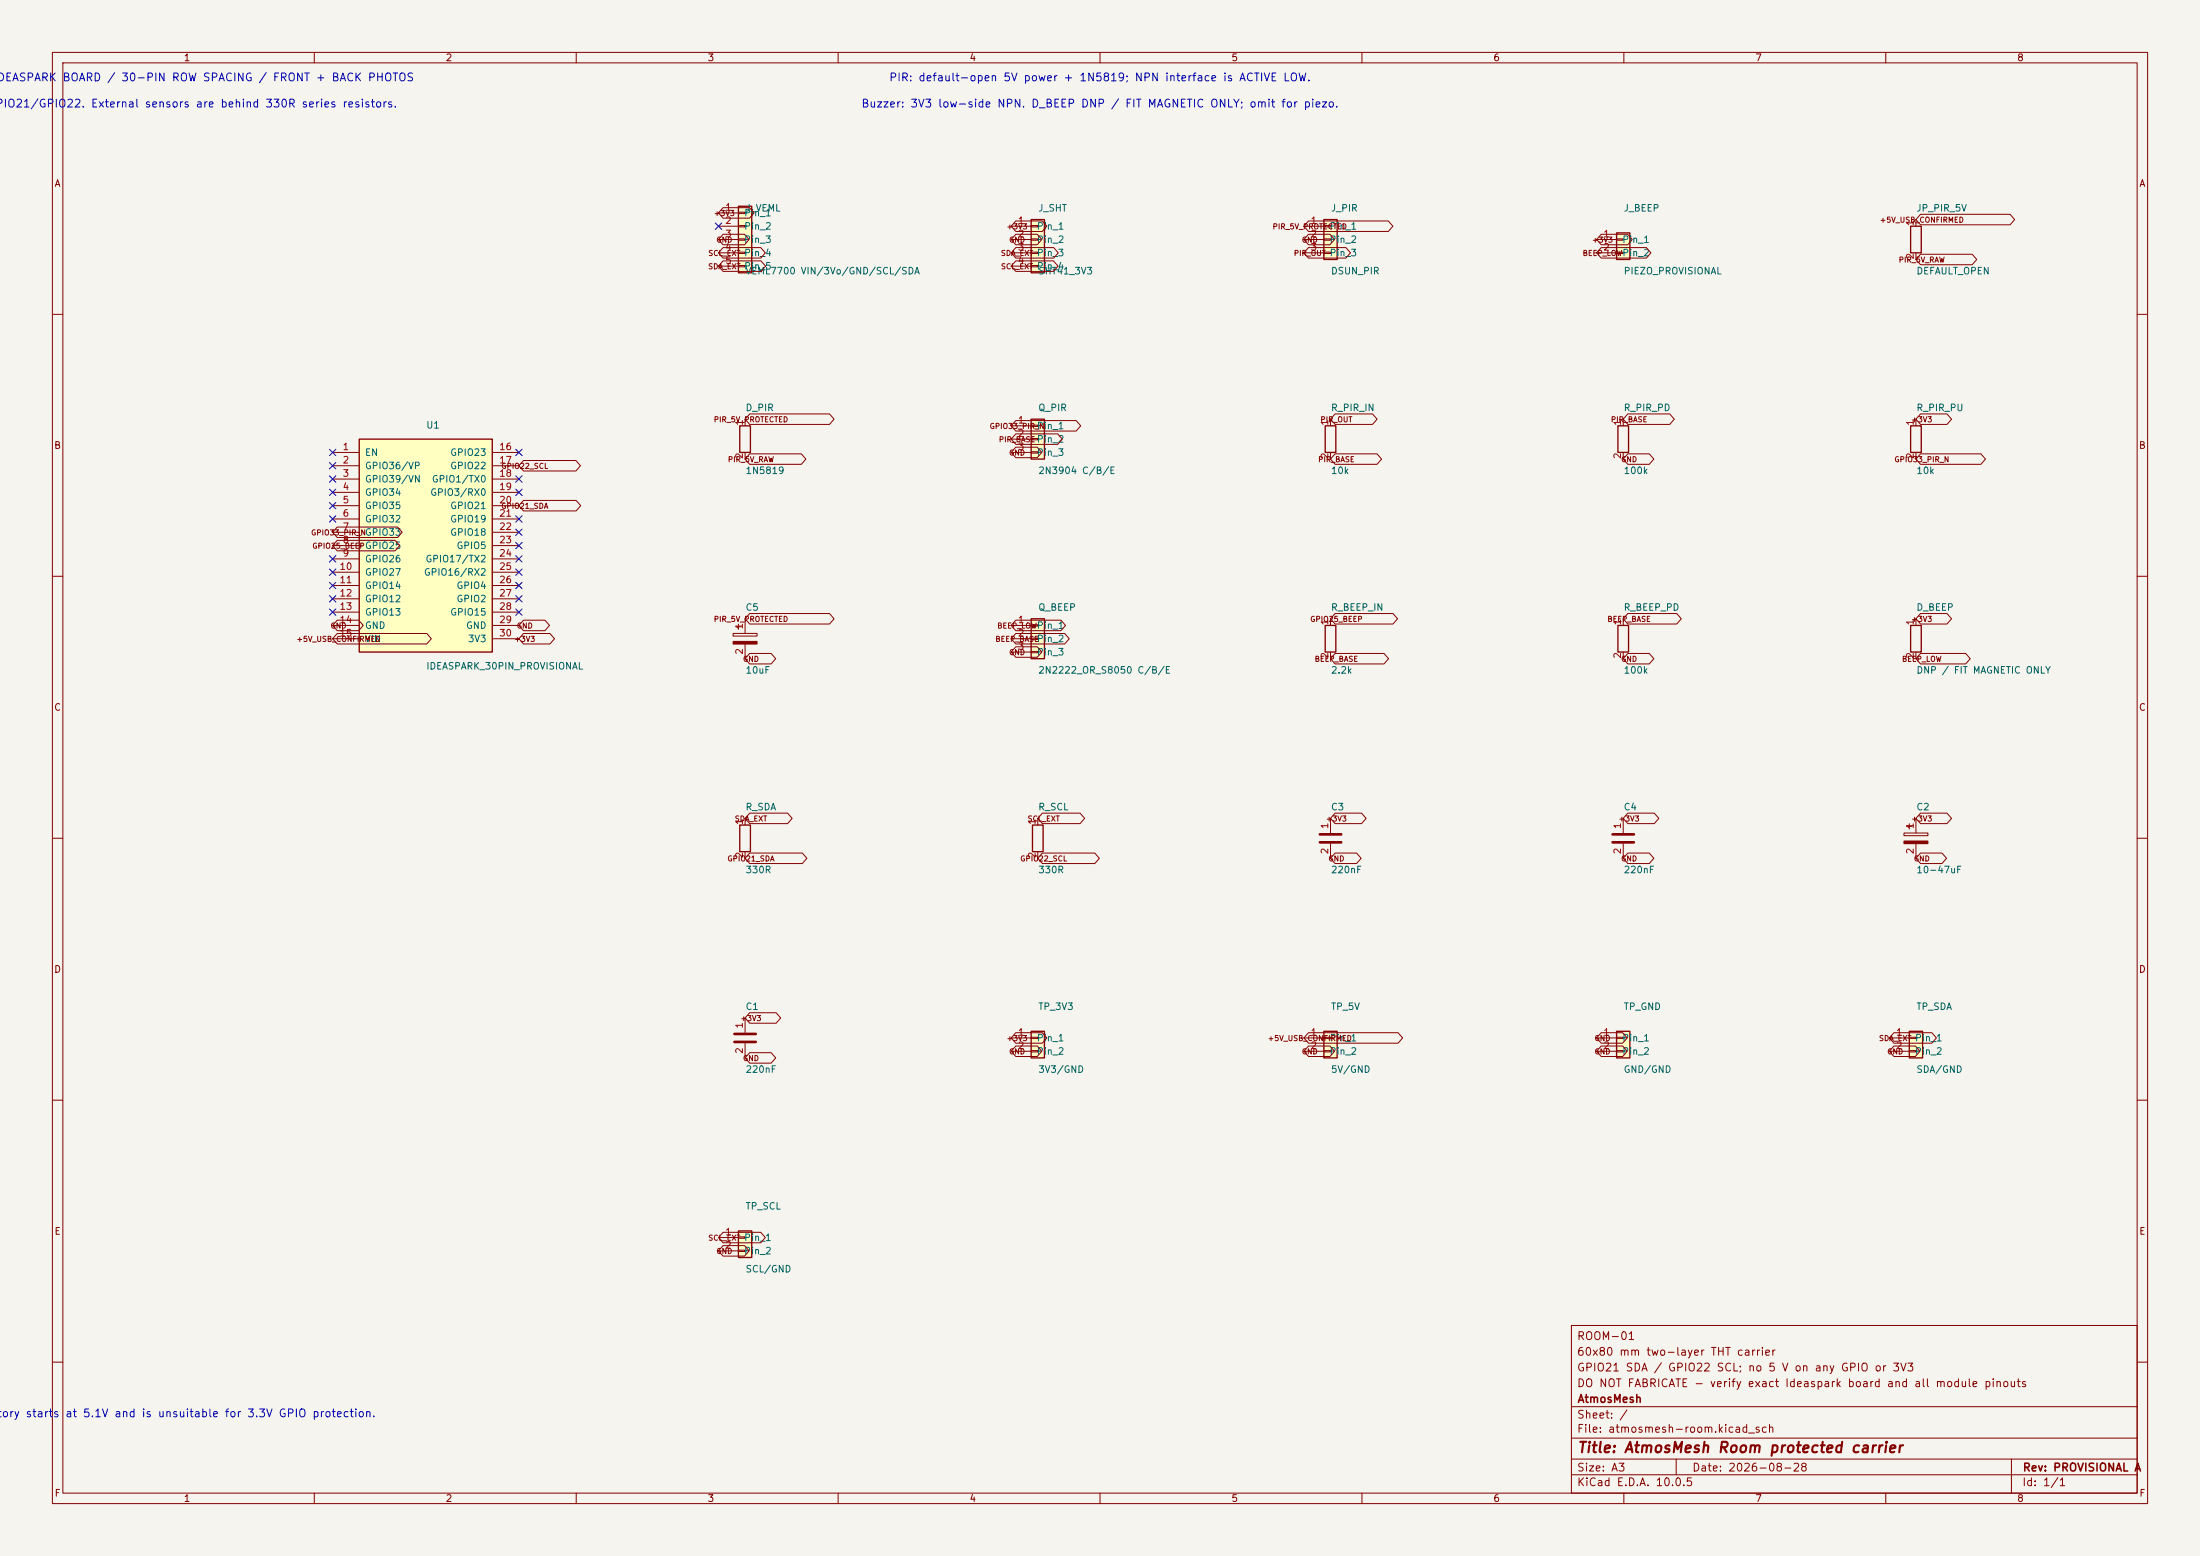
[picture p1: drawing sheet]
<svg xmlns="http://www.w3.org/2000/svg" width="420mm" height="297mm" viewBox="0 0 420 297" stroke-linecap="round" stroke-linejoin="round" font-family="sans-serif">
<path d="M0 0h420v297h-420z" fill="#f5f4ef" stroke="#f5f4ef" stroke-width=".19"/>
<g fill="none" stroke="#840000" stroke-width=".19">
<path d="M10 10h400v277h-400zM12 12h396v273h-396zM60 10v2M110 10v2M160 10v2M210 10v2M260 10v2M310 10v2M360 10v2M10 60h2M408 60h2M10 110h2"/>
<path d="M408 110h2M10 160h2M408 160h2M10 210h2M408 210h2M300 253h108v32h-108zM10 260h2M300 278.5h108M300 274.5h108M300 268.5h108M320 278.5v3M384 278.5v6.5"/>
<path d="M408 260h2M60 285v2M110 285v2M160 285v2M210 285v2M260 285v2M300 281.5h108M310 285v2M360 285v2"/>
</g>
<path d="M308.6 196.9h2.5v5h-2.5z" fill="#ffffc2"/>
<path d="M308.6 196.9h2.5v5h-2.5z" fill="none" stroke="#840000" stroke-width=".25"/>
<path d="M304.8 198.1h3.8M308.6 198h1.3v.2h-1.3zM304.8 200.7h3.8M308.6 200.5h1.3v.3h-1.3z" fill="none" stroke="#840000" stroke-width=".19"/>
<path d="M68.6 83.8h25.4v40.7h-25.4z" fill="#ffffc2"/>
<path d="M364.7 43.2h2.1v5.1h-2.1zM68.6 83.8h25.4v40.7h-25.4zM308.9 81.3h2v5.1h-2zM308.9 119.4h2v5.1h-2z" fill="none" stroke="#840000" stroke-width=".25"/>
<g fill="none" stroke="#840000" stroke-width=".19">
<path d="M365.8 41.9v1.3M365.8 48.3v1.2M63.5 86.4h5.1M63.5 88.9h5.1M63.5 91.4h5.1M63.5 94h5.1M63.5 96.5h5.1M63.5 99.1h5.1M94 86.4h5.1M94 88.9h5.1M94 91.4h5.1M94 94h5.1"/>
<path d="M94 96.5h5.1M94 99.1h5.1M309.9 80v1.3M309.9 86.4v1.2M63.5 101.6h5.1M63.5 104.1h5.1M63.5 106.7h5.1M63.5 109.2h5.1M63.5 111.8h5.1M63.5 114.3h5.1M63.5 116.8h5.1M63.5 119.4h5.1"/>
<path d="M94 101.6h5.1M94 104.1h5.1M94 106.7h5.1M94 109.2h5.1M94 111.8h5.1M94 114.3h5.1M94 116.8h5.1M94 119.4h5.1M309.9 118.1v1.3M63.5 121.9h5.1M94 121.9h5.1M309.9 124.5v1.2"/>
<path d="M309.9 156.2v2.8M309.9 161v2.8"/>
</g>
<path d="M307.8 159.3h4.1M307.8 160.8h4.1" fill="none" stroke="#840000" stroke-width=".51"/>
<path d="M308.6 44.5h2.5v5h-2.5z" fill="#ffffc2"/>
<path d="M308.6 44.5h2.5v5h-2.5zM253 119.4h2v5.1h-2z" fill="none" stroke="#840000" stroke-width=".25"/>
<path d="M304.8 45.7h3.8M304.8 48.3h3.8M308.6 45.6h1.3v.2h-1.3zM308.6 48.1h1.3v.3h-1.3zM254 118.1v1.3M254 124.5v1.2M254 156.2v2.8M254 161v2.8" fill="none" stroke="#840000" stroke-width=".19"/>
<path d="M252 159.3h4M252 160.8h4" fill="none" stroke="#840000" stroke-width=".51"/>
<path d="M364.5 196.9h2.5v5h-2.5z" fill="#ffffc2"/>
<path d="M253 81.3h2v5.1h-2zM364.7 81.3h2.1v5.1h-2.1zM364.7 119.4h2.1v5.1h-2.1zM364.5 196.9h2.5v5h-2.5z" fill="none" stroke="#840000" stroke-width=".25"/>
<g fill="none" stroke="#840000" stroke-width=".19">
<path d="M254 80v1.3M254 86.4v1.2M365.8 80v1.3M365.8 86.4v1.2M365.8 118.1v1.3M365.8 124.5v1.2M363.5 159h4.5v.5h-4.5zM364 157.7h1M364.5 157.2v1M365.8 156.2v2.8M365.8 161v2.8M360.7 198.1h3.8"/>
<path d="M364.5 198h1.3v.2h-1.3zM360.7 200.7h3.8M364.5 200.5h1.3v.3h-1.3z"/>
</g>
<path d="M363.5 160.5h4.5v.5h-4.5z" fill="#840000" stroke="#840000" stroke-width=".19"/>
<path d="M196.8 196.9h2.6v5h-2.6z" fill="#ffffc2"/>
<path d="M141.2 157.5h2.1v5.1h-2.1zM197.1 157.5h2v5.1h-2zM196.8 196.9h2.6v5h-2.6z" fill="none" stroke="#840000" stroke-width=".25"/>
<g fill="none" stroke="#840000" stroke-width=".19">
<path d="M140.5 119.6h1M141 119.1v1M142.2 118.1v2.8M140 120.9h4.5v.5h-4.5zM142.2 122.9v2.8M142.2 156.2v1.3M198.1 156.2v1.3M142.2 162.6v1.2M198.1 162.6v1.2M142.2 194.3v2.8M142.2 199.1v2.8M193 198.1h3.8"/>
<path d="M196.8 198h1.3v.2h-1.3zM193 200.7h3.8M196.8 200.5h1.3v.3h-1.3z"/>
</g>
<path d="M140.2 197.4h4.1M140.2 198.9h4.1" fill="none" stroke="#840000" stroke-width=".51"/>
<path d="M140 122.4h4.5v.5h-4.5z" fill="#840000" stroke="#840000" stroke-width=".19"/>
<path d="M196.8 80h2.6v7.6h-2.6z" fill="#ffffc2"/>
<path d="M196.8 80h2.6v7.6h-2.6z" fill="none" stroke="#840000" stroke-width=".25"/>
<path d="M193 81.3h3.8M193 83.8h3.8M193 86.4h3.8M196.8 81.2h1.3v.2h-1.3zM196.8 83.7h1.3v.2h-1.3zM196.8 86.2h1.3v.3h-1.3z" fill="none" stroke="#840000" stroke-width=".19"/>
<path d="M196.8 118.1h2.6v7.6h-2.6z" fill="#ffffc2"/>
<path d="M141.2 81.3h2.1v5.1h-2.1zM196.8 118.1h2.6v7.6h-2.6z" fill="none" stroke="#840000" stroke-width=".25"/>
<path d="M142.2 80v1.3M142.2 86.4v1.2M193 119.4h3.8M196.8 119.3h1.3v.2h-1.3zM193 121.9h3.8M193 124.5h3.8M196.8 121.8h1.3v.2h-1.3zM196.8 124.3h1.3v.3h-1.3z" fill="none" stroke="#840000" stroke-width=".19"/>
<path d="M252.7 41.9h2.6v7.6h-2.6z" fill="#ffffc2"/>
<path d="M252.7 41.9h2.6v7.6h-2.6z" fill="none" stroke="#840000" stroke-width=".25"/>
<path d="M248.9 43.2h3.8M248.9 45.7h3.8M248.9 48.3h3.8M252.7 43.1h1.3v.2h-1.3zM252.7 45.6h1.3v.2h-1.3zM252.7 48.1h1.3v.3h-1.3z" fill="none" stroke="#840000" stroke-width=".19"/>
<path d="M196.8 41.9h2.6v10.2h-2.6z" fill="#ffffc2"/>
<path d="M196.8 41.9h2.6v10.2h-2.6z" fill="none" stroke="#840000" stroke-width=".25"/>
<path d="M193 43.2h3.8M193 45.7h3.8M193 48.3h3.8M193 50.8h3.8M196.8 43.1h1.3v.2h-1.3zM196.8 45.6h1.3v.2h-1.3zM196.8 48.1h1.3v.3h-1.3zM196.8 50.7h1.3v.2h-1.3z" fill="none" stroke="#840000" stroke-width=".19"/>
<path d="M252.7 196.9h2.6v5h-2.6z" fill="#ffffc2"/>
<path d="M252.7 196.9h2.6v5h-2.6z" fill="none" stroke="#840000" stroke-width=".25"/>
<path d="M248.9 198.1h3.8M252.7 198h1.3v.2h-1.3zM248.9 200.7h3.8M252.7 200.5h1.3v.3h-1.3z" fill="none" stroke="#840000" stroke-width=".19"/>
<path d="M141 39.4h2.5v12.7h-2.5z" fill="#ffffc2"/>
<path d="M141 39.4h2.5v12.7h-2.5z" fill="none" stroke="#840000" stroke-width=".25"/>
<path d="M137.2 40.6h3.8M137.2 43.2h3.8M137.2 45.7h3.8M137.2 48.3h3.8M137.2 50.8h3.8M141 40.5h1.2v.3h-1.2zM141 43.1h1.2v.2h-1.2zM141 45.6h1.2v.2h-1.2zM141 48.1h1.2v.3h-1.2zM141 50.7h1.2v.2h-1.2z" fill="none" stroke="#840000" stroke-width=".19"/>
<path d="M141 234.9h2.5v5.1h-2.5z" fill="#ffffc2"/>
<path d="M141 234.9h2.5v5.1h-2.5z" fill="none" stroke="#840000" stroke-width=".25"/>
<g fill="none" stroke="#840000" stroke-width=".19">
<path d="M138 39.6h5.1l.9 1-.9 1h-5.1l-.8-1zM138 44.7h4.1l.9 1-.9 1h-4.1l-.8-1zM138 47.3h7.2l.9 1-.9 1h-7.2l-.8-1zM138 49.8h7.3l.9 1-.9 1h-7.3l-.8-1zM193.9 47.3h7.3l.8 1-.8 1h-7.3l-.9-1zM193.9 42.2h5.1l.8 1-.8 1h-5.1l-.9-1zM193.9 44.7h4.1l.9 1-.9 1h-4.1l-.9-1zM193.9 49.8h7.2l.9 1-.9 1h-7.2l-.9-1zM249.8 44.7h4.1l.9 1-.9 1h-4.1l-.9-1zM249.8 47.3h7.1l.9 1-.9 1h-7.1l-.9-1zM249.8 42.2h15.2l.9 1-.9 1h-15.2l-.9-1zM305.7 47.3h8.6l.9 1-.9 1h-8.6l-.9-1z"/>
<path d="M305.7 44.7h5l.9 1-.9 1h-5l-.9-1zM366.6 48.5h9.9l.9 1-.9 1h-9.9l-.8-1zM366.6 40.9h17.1l.9 1-.9 1h-17.1l-.8-1zM143.1 79h15.3l.8 1-.8 1h-15.3l-.9-1zM254.9 79h7.1l.9 1-.9 1h-7.1l-.9-1zM310.8 79h8l.8 1-.8 1h-8l-.9-1zM366.6 79h5.1l.9 1-.9 1h-5.1l-.8-1zM99.9 95.5h10.1l.9 1-.9 1h-10.1l-.8-1zM99.9 87.9h10l.9 1-.9 1h-10l-.8-1zM143.1 86.6h9.9l.8 1-.8 1h-9.9l-.9-1zM193.9 80.3h11.5l.9 1-.9 1h-11.5l-.9-1zM193.9 82.8h8l.9 1-.9 1h-8l-.9-1z"/>
<path d="M193.9 85.4h4.1l.9 1-.9 1h-4.1l-.9-1zM254.9 86.6h8l.9 1-.9 1h-8l-.9-1zM310.8 86.6h4.1l.8 1-.8 1h-4.1l-.9-1zM366.6 86.6h11.6l.8 1-.8 1h-11.6l-.8-1zM64.4 118.4h4.1l.8 1-.8 1h-4.1l-.9-1zM64.4 100.6h11.5l.9 1-.9 1h-11.5l-.9-1zM64.4 103.1h11l.9 1-.9 1h-11l-.9-1zM99.9 118.4h4.1l.9 1-.9 1h-4.1l-.8-1zM143.1 117.1h15.3l.8 1-.8 1h-15.3l-.9-1zM193.9 118.4h8.6l.9 1-.9 1h-8.6l-.9-1zM254.9 117.1h11l.9 1-.9 1h-11l-.9-1zM310.8 117.1h9.3l.9 1-.9 1h-9.3l-.9-1z"/>
<path d="M366.6 117.1h5.1l.9 1-.9 1h-5.1l-.8-1zM64.4 120.9h17.1l.8 1-.8 1h-17.1l-.9-1zM99.9 120.9h5.1l.9 1-.9 1h-5.1l-.8-1zM143.1 124.7h4.1l.9 1-.9 1h-4.1l-.9-1zM193.9 120.9h9.4l.8 1-.8 1h-9.4l-.9-1zM193.9 123.5h4.1l.9 1-.9 1h-4.1l-.9-1zM254.9 124.7h9.3l.9 1-.9 1h-9.3l-.9-1zM310.8 124.7h4.1l.8 1-.8 1h-4.1l-.9-1zM366.6 124.7h8.7l.8 1-.8 1h-8.7l-.8-1zM143.1 155.2h7.3l.8 1-.8 1h-7.3l-.9-1zM199 155.2h7.2l.9 1-.9 1h-7.2l-.9-1zM254.9 155.2h5l.9 1-.9 1h-5l-.9-1z"/>
<path d="M310.8 155.2h5l.9 1-.9 1h-5l-.9-1zM366.6 155.2h5.1l.9 1-.9 1h-5.1l-.8-1zM143.1 162.8h10.1l.8 1-.8 1h-10.1l-.9-1zM199 162.8h10l.9 1-.9 1h-10l-.9-1zM254.9 162.8h4.1l.8 1-.8 1h-4.1l-.9-1zM310.8 162.8h4.1l.8 1-.8 1h-4.1l-.9-1zM366.6 162.8h4.1l.9 1-.9 1h-4.1l-.8-1zM143.1 193.3h5.1l.8 1-.8 1h-5.1l-.9-1zM193.9 197.1h5.1l.8 1-.8 1h-5.1l-.9-1zM193.9 199.7h4.1l.9 1-.9 1h-4.1l-.9-1zM249.8 197.1h17.1l.9 1-.9 1h-17.1l-.9-1zM249.8 199.7h4.1l.9 1-.9 1h-4.1l-.9-1z"/>
<path d="M305.7 199.7h4.1l.8 1-.8 1h-4.1l-.9-1zM305.7 197.1h4.1l.8 1-.8 1h-4.1l-.9-1zM361.6 199.7h4.1l.8 1-.8 1h-4.1l-.9-1zM361.6 197.1h7.2l.9 1-.9 1h-7.2l-.9-1zM143.1 200.9h4.1l.9 1-.9 1h-4.1l-.9-1zM137.2 236.2h3.8M137.2 238.8h3.8M138 235.2h7.2l.9 1-.9 1h-7.2l-.8-1zM138 237.8h4.1l.9 1-.9 1h-4.1l-.8-1zM141 236.1h1.2v.2h-1.2zM141 238.6h1.2v.3h-1.2z"/>
</g>
<g fill="none" stroke="#000084" stroke-width=".19">
<path d="M136.6 42.6l1.2 1.2M137.8 42.6l-1.2 1.2M62.9 85.8l1.2 1.2M62.9 88.3l1.2 1.2M62.9 98.5l1.2 1.2M62.9 95.9l1.2 1.2M62.9 93.4l1.2 1.2M62.9 90.8l1.2 1.2M64.1 85.8l-1.2 1.2M64.1 88.3l-1.2 1.2M64.1 98.5l-1.2 1.2M64.1 95.9l-1.2 1.2"/>
<path d="M64.1 93.4l-1.2 1.2M64.1 90.8l-1.2 1.2M98.5 90.8l1.2 1.2M98.5 93.4l1.2 1.2M98.5 98.5l1.2 1.2M98.5 85.8l1.2 1.2M99.7 90.8l-1.2 1.2M99.7 93.4l-1.2 1.2M99.7 98.5l-1.2 1.2M99.7 85.8l-1.2 1.2M62.9 113.7l1.2 1.2M62.9 111.2l1.2 1.2"/>
<path d="M62.9 108.6l1.2 1.2M62.9 106.1l1.2 1.2M62.9 116.2l1.2 1.2M64.1 113.7l-1.2 1.2M64.1 111.2l-1.2 1.2M64.1 108.6l-1.2 1.2M64.1 106.1l-1.2 1.2M64.1 116.2l-1.2 1.2M98.5 101l1.2 1.2M98.5 103.5l1.2 1.2M98.5 106.1l1.2 1.2M98.5 108.6l1.2 1.2"/>
<path d="M98.5 111.2l1.2 1.2M98.5 113.7l1.2 1.2M98.5 116.2l1.2 1.2M99.7 101l-1.2 1.2M99.7 103.5l-1.2 1.2M99.7 106.1l-1.2 1.2M99.7 108.6l-1.2 1.2M99.7 111.2l-1.2 1.2M99.7 113.7l-1.2 1.2M99.7 116.2l-1.2 1.2"/>
</g>
<text font-size="2" fill="#840000" x="301" y="277.8">Title: AtmosMesh Room protected carrier</text>
<g font-size="1.5" fill="#0000c2">
<text x="-.7" y="15.9">DEASPARK BOARD / 30-PIN ROW SPACING / FRONT + BACK PHOTOS</text>
<text x="169.6" y="15.9">PIR: default-open 5V power + 1N5819; NPN interface is ACTIVE LOW.</text>
<text x="-1" y="20.9">PIO21/GPIO22. External sensors are behind 330R series resistors.</text>
<text x="164.3" y="20.9">Buzzer: 3V3 low-side NPN. D_BEEP DNP / FIT MAGNETIC ONLY; omit for piezo.</text>
<text x="-.6" y="270.9">tory starts</text>
<text x="12.4" y="270.9">at 5.1V and is unsuitable for 3.3V GPIO protection.</text>
</g>
<g font-size="1.5" fill="#840000">
<text x="300.9" y="256.1">ROOM-01</text>
<text x="300.9" y="262.1">GPIO21 SDA / GPIO22 SCL; no 5 V on any GPIO or 3V3</text>
<text x="300.9" y="259.1">60x80 mm two-layer THT carrier</text>
<text x="300.9" y="265.1">DO NOT FABRICATE - verify exact Ideaspark board and all module pinouts</text>
<text x="301" y="268.1">AtmosMesh</text>
<text x="300.9" y="273.8">File: atmosmesh-room.kicad_sch</text>
<text x="300.9" y="271.1">Sheet: /</text>
<text x="300.9" y="281.2">Size: A3</text>
<text x="322.9" y="281.2">Date: 2026-08-28</text>
<text x="386" y="281.2">Rev: PROVISIONAL A</text>
<text x="300.9" y="284">KiCad E.D.A. 10.0.5</text>
<text x="385.9" y="284">Id: 1/1</text>
</g>
<g font-size="1.3" fill="#840000">
<text x="35" y="12">1</text>
<text x="85" y="12">2</text>
<text x="135" y="12">3</text>
<text x="185" y="12">4</text>
<text x="235" y="12">5</text>
<text x="285" y="12">6</text>
<text x="335" y="12">7</text>
<text x="385" y="12">8</text>
<text x="10.3" y="36">A</text>
<text x="408.3" y="36">A</text>
<text x="10.2" y="86">B</text>
<text x="408.2" y="86">B</text>
<text x="10.2" y="136">C</text>
<text x="408.2" y="136">C</text>
<text x="10.2" y="186">D</text>
<text x="408.2" y="186">D</text>
<text x="10.3" y="236">E</text>
<text x="408.3" y="236">E</text>
<text x="10.3" y="286">F</text>
<text x="35" y="287">1</text>
<text x="85" y="287">2</text>
<text x="135" y="287">3</text>
<text x="185" y="287">4</text>
<text x="235" y="287">5</text>
<text x="285" y="287">6</text>
<text x="335" y="287">7</text>
<text x="385" y="287">8</text>
<text x="408.3" y="286">F</text>
</g>
<g font-size="1.3" fill="#a90000">
<text x="138.3" y="40.5">1</text>
<text x="138.3" y="43">2</text>
<text x="138.3" y="45.6">3</text>
<text x="194.2" y="43">1</text>
<text x="194.2" y="45.6">2</text>
<text x="250.1" y="43">1</text>
<text x="250.1" y="45.6">2</text>
<text x="306" y="45.6">1</text>
<text x="365.6" y="43.3" transform="rotate(-90 365.6 43.3)">1</text>
<text x="138.3" y="48.1">4</text>
<text x="138.3" y="50.7">5</text>
<text x="194.2" y="48.1">3</text>
<text x="194.2" y="50.7">4</text>
<text x="250.1" y="48.1">3</text>
<text x="306" y="48.1">2</text>
<text x="365.6" y="49.6" transform="rotate(-90 365.6 49.6)">2</text>
<text x="142.1" y="81.4" transform="rotate(-90 142.1 81.4)">1</text>
<text x="194.2" y="81.1">1</text>
<text x="194.2" y="83.7">2</text>
<text x="253.9" y="81.4" transform="rotate(-90 253.9 81.4)">1</text>
<text x="309.7" y="81.4" transform="rotate(-90 309.7 81.4)">1</text>
<text x="365.6" y="81.4" transform="rotate(-90 365.6 81.4)">1</text>
<text x="65.3" y="86.2">1</text>
<text x="65.3" y="88.8">2</text>
<text x="95.2" y="86.2">16</text>
<text x="95.2" y="88.8">17</text>
<text x="142.1" y="87.7" transform="rotate(-90 142.1 87.7)">2</text>
<text x="194.2" y="86.2">3</text>
<text x="253.9" y="87.7" transform="rotate(-90 253.9 87.7)">2</text>
<text x="309.7" y="87.7" transform="rotate(-90 309.7 87.7)">2</text>
<text x="365.6" y="87.7" transform="rotate(-90 365.6 87.7)">2</text>
<text x="65.3" y="91.3">3</text>
<text x="65.3" y="93.8">4</text>
<text x="95.2" y="91.3">18</text>
<text x="95.2" y="93.8">19</text>
<text x="65.3" y="96.4">5</text>
<text x="65.3" y="98.9">6</text>
<text x="65.3" y="101.5">7</text>
<text x="95.2" y="96.4">20</text>
<text x="95.2" y="98.9">21</text>
<text x="95.2" y="101.5">22</text>
<text x="65.3" y="104">8</text>
<text x="65.3" y="106.5">9</text>
<text x="95.2" y="104">23</text>
<text x="95.2" y="106.5">24</text>
<text x="64.7" y="109.1">10</text>
<text x="64.7" y="111.6">11</text>
<text x="95.2" y="109.1">25</text>
<text x="95.2" y="111.6">26</text>
<text x="64.7" y="114.2">12</text>
<text x="64.7" y="116.7">13</text>
<text x="64.7" y="119.2">14</text>
<text x="95.2" y="114.2">27</text>
<text x="95.2" y="116.7">28</text>
<text x="95.2" y="119.2">29</text>
<text x="194.2" y="119.2">1</text>
<text x="253.9" y="119.5" transform="rotate(-90 253.9 119.5)">1</text>
<text x="309.7" y="119.5" transform="rotate(-90 309.7 119.5)">1</text>
<text x="365.6" y="119.5" transform="rotate(-90 365.6 119.5)">1</text>
<text x="64.7" y="121.8">15</text>
<text x="95.2" y="121.8">30</text>
<text x="142.1" y="125.1" transform="rotate(-90 142.1 125.1)">2</text>
<text x="142.1" y="120.2" transform="rotate(-90 142.1 120.2)">1</text>
<text x="194.2" y="121.8">2</text>
<text x="194.2" y="124.3">3</text>
<text x="253.9" y="125.8" transform="rotate(-90 253.9 125.8)">2</text>
<text x="309.7" y="125.8" transform="rotate(-90 309.7 125.8)">2</text>
<text x="365.6" y="125.8" transform="rotate(-90 365.6 125.8)">2</text>
<text x="142.1" y="157.6" transform="rotate(-90 142.1 157.6)">1</text>
<text x="198" y="157.6" transform="rotate(-90 198 157.6)">1</text>
<text x="253.9" y="158.3" transform="rotate(-90 253.9 158.3)">1</text>
<text x="309.7" y="158.3" transform="rotate(-90 309.7 158.3)">1</text>
<text x="365.6" y="158.3" transform="rotate(-90 365.6 158.3)">1</text>
<text x="142.1" y="163.9" transform="rotate(-90 142.1 163.9)">2</text>
<text x="198" y="163.9" transform="rotate(-90 198 163.9)">2</text>
<text x="253.9" y="163.2" transform="rotate(-90 253.9 163.2)">2</text>
<text x="309.7" y="163.2" transform="rotate(-90 309.7 163.2)">2</text>
<text x="365.6" y="163.2" transform="rotate(-90 365.6 163.2)">2</text>
<text x="142.1" y="196.4" transform="rotate(-90 142.1 196.4)">1</text>
<text x="194.2" y="198">1</text>
<text x="250.1" y="198">1</text>
<text x="306" y="198">1</text>
<text x="361.9" y="198">1</text>
<text x="142.1" y="201.3" transform="rotate(-90 142.1 201.3)">2</text>
<text x="194.2" y="200.5">2</text>
<text x="250.1" y="200.5">2</text>
<text x="306" y="200.5">2</text>
<text x="361.9" y="200.5">2</text>
<text x="138.3" y="236.1">1</text>
<text x="138.3" y="238.6">2</text>
</g>
<g font-size="1.3" fill="#006464">
<text x="142" y="41.6">Pin_1</text>
<text x="142.2" y="40.7">J_VEML</text>
<text x="198.1" y="40.7">J_SHT</text>
<text x="254" y="40.7">J_PIR</text>
<text x="309.9" y="40.7">J_BEEP</text>
<text x="365.7" y="40.7">JP_PIR_5V</text>
<text x="142" y="44.1">Pin_2</text>
<text x="142" y="46.7">Pin_3</text>
<text x="197.8" y="44.1">Pin_1</text>
<text x="197.8" y="46.7">Pin_2</text>
<text x="253.7" y="44.1">Pin_1</text>
<text x="253.7" y="46.7">Pin_2</text>
<text x="309.6" y="46.7">Pin_1</text>
<text x="142" y="49.2">Pin_4</text>
<text x="142" y="51.8">Pin_5</text>
<text x="142.2" y="52.7">VEML7700 VIN/3Vo/GND/SCL/SDA</text>
<text x="197.8" y="49.2">Pin_3</text>
<text x="197.8" y="51.8">Pin_4</text>
<text x="198.1" y="52.7">SHT41_3V3</text>
<text x="253.7" y="49.2">Pin_3</text>
<text x="254" y="52.7">DSUN_PIR</text>
<text x="309.6" y="49.2">Pin_2</text>
<text x="309.9" y="52.7">PIEZO_PROVISIONAL</text>
<text x="365.7" y="52.7">DEFAULT_OPEN</text>
<text x="81.3" y="82.1">U1</text>
<text x="142.2" y="78.8">D_PIR</text>
<text x="197.8" y="82.2">Pin_1</text>
<text x="198.1" y="78.8">Q_PIR</text>
<text x="254" y="78.8">R_PIR_IN</text>
<text x="309.9" y="78.8">R_PIR_PD</text>
<text x="365.7" y="78.8">R_PIR_PU</text>
<text x="69.6" y="87.3">EN</text>
<text x="69.6" y="89.9">GPIO36/VP</text>
<text x="85.8" y="87.3">GPIO23</text>
<text x="85.8" y="89.9">GPIO22</text>
<text x="197.8" y="84.8">Pin_2</text>
<text x="197.8" y="87.3">Pin_3</text>
<text x="69.6" y="92.4">GPIO39/VN</text>
<text x="69.6" y="94.9">GPIO34</text>
<text x="82" y="94.9">GPIO3/RX0</text>
<text x="82.3" y="92.4">GPIO1/TX0</text>
<text x="142.2" y="90.8">1N5819</text>
<text x="198.1" y="90.8">2N3904 C/B/E</text>
<text x="254" y="90.8">10k</text>
<text x="309.9" y="90.8">100k</text>
<text x="365.7" y="90.8">10k</text>
<text x="69.6" y="97.5">GPIO35</text>
<text x="69.6" y="100">GPIO32</text>
<text x="85.8" y="97.5">GPIO21</text>
<text x="85.8" y="100">GPIO19</text>
<text x="69.6" y="102.6">GPIO33</text>
<text x="69.6" y="105.1">GPIO25</text>
<text x="69.6" y="107.6">GPIO26</text>
<text x="81.1" y="107.6">GPIO17/TX2</text>
<text x="85.8" y="102.6">GPIO18</text>
<text x="87.1" y="105.1">GPIO5</text>
<text x="69.6" y="110.2">GPIO27</text>
<text x="69.6" y="112.7">GPIO14</text>
<text x="80.8" y="110.2">GPIO16/RX2</text>
<text x="87.1" y="112.7">GPIO4</text>
<text x="69.6" y="115.3">GPIO12</text>
<text x="69.6" y="117.8">GPIO13</text>
<text x="85.8" y="117.8">GPIO15</text>
<text x="87.1" y="115.3">GPIO2</text>
<text x="142.2" y="116.9">C5</text>
<text x="198.1" y="116.9">Q_BEEP</text>
<text x="254" y="116.9">R_BEEP_IN</text>
<text x="309.9" y="116.9">R_BEEP_PD</text>
<text x="365.7" y="116.9">D_BEEP</text>
<text x="69.6" y="120.3">GND</text>
<text x="69.6" y="122.9">VIN</text>
<text x="88.9" y="120.3">GND</text>
<text x="89.2" y="122.9">3V3</text>
<text x="197.8" y="120.3">Pin_1</text>
<text x="197.8" y="122.9">Pin_2</text>
<text x="197.8" y="125.4">Pin_3</text>
<text x="81.3" y="128.1">IDEASPARK_30PIN_PROVISIONAL</text>
<text x="142.2" y="128.9">10uF</text>
<text x="198.1" y="128.9">2N2222_OR_S8050 C/B/E</text>
<text x="254" y="128.9">2.2k</text>
<text x="309.9" y="128.9">100k</text>
<text x="365.7" y="128.9">DNP / FIT MAGNETIC ONLY</text>
<text x="142.2" y="155">R_SDA</text>
<text x="198.1" y="155">R_SCL</text>
<text x="254" y="155">C3</text>
<text x="309.9" y="155">C4</text>
<text x="365.7" y="155">C2</text>
<text x="142.2" y="167">330R</text>
<text x="198.1" y="167">330R</text>
<text x="254" y="167">220nF</text>
<text x="309.9" y="167">220nF</text>
<text x="365.7" y="167">10-47uF</text>
<text x="142.2" y="193.1">C1</text>
<text x="198.1" y="193.1">TP_3V3</text>
<text x="254" y="193.1">TP_5V</text>
<text x="309.9" y="193.1">TP_GND</text>
<text x="365.7" y="193.1">TP_SDA</text>
<text x="197.8" y="199.1">Pin_1</text>
<text x="197.8" y="201.6">Pin_2</text>
<text x="253.7" y="199.1">Pin_1</text>
<text x="253.7" y="201.6">Pin_2</text>
<text x="309.6" y="199.1">Pin_1</text>
<text x="309.6" y="201.6">Pin_2</text>
<text x="365.5" y="199.1">Pin_1</text>
<text x="365.5" y="201.6">Pin_2</text>
<text x="142.2" y="205.1">220nF</text>
<text x="198.1" y="205.1">3V3/GND</text>
<text x="254" y="205.1">5V/GND</text>
<text x="309.9" y="205.1">GND/GND</text>
<text x="365.7" y="205.1">SDA/GND</text>
<text x="142.2" y="231.2">TP_SCL</text>
<text x="142" y="237.2">Pin_1</text>
<text x="142" y="239.7">Pin_2</text>
<text x="142.2" y="243.2">SCL/GND</text>
</g>
<g font-size="1" fill="#840000">
<text x="136.2" y="41.5">+3V3</text>
<text x="136.7" y="46.5">GND</text>
<text x="192.1" y="44">+3V3</text>
<text x="192.5" y="46.5">GND</text>
<text x="242.8" y="44">PIR_5V_PROTECTED</text>
<text x="248.4" y="46.5">GND</text>
<text x="303.8" y="46.5">+3V3</text>
<text x="358.8" y="42.7">+5V_USB_CONFIRMED</text>
<text x="135.1" y="51.6">SDA_EXT</text>
<text x="135.1" y="49.1">SCL_EXT</text>
<text x="191" y="49.1">SDA_EXT</text>
<text x="191" y="51.6">SCL_EXT</text>
<text x="246.9" y="49.1">PIR_OUT</text>
<text x="302" y="49.1">BEEP_LOW</text>
<text x="362.4" y="50.4">PIR_5V_RAW</text>
<text x="136.2" y="80.8">PIR_5V_PROTECTED</text>
<text x="188.8" y="82.1">GPIO33_PIR_N</text>
<text x="252" y="80.8">PIR_OUT</text>
<text x="307.4" y="80.8">PIR_BASE</text>
<text x="364.8" y="80.8">+3V3</text>
<text x="95.6" y="89.7">GPIO22_SCL</text>
<text x="138.9" y="88.5">PIR_5V_RAW</text>
<text x="190.6" y="84.6">PIR_BASE</text>
<text x="192.5" y="87.2">GND</text>
<text x="251.5" y="88.5">PIR_BASE</text>
<text x="309.4" y="88.5">GND</text>
<text x="361.5" y="88.5">GPIO33_PIR_N</text>
<text x="95.6" y="97.3">GPIO21_SDA</text>
<text x="59.3" y="102.4">GPIO33_PIR_N</text>
<text x="59.5" y="105">GPIO25_BEEP</text>
<text x="136.2" y="118.9">PIR_5V_PROTECTED</text>
<text x="250" y="118.9">GPIO25_BEEP</text>
<text x="306.8" y="118.9">BEEP_BASE</text>
<text x="364.8" y="118.9">+3V3</text>
<text x="56.5" y="122.7">+5V_USB_CONFIRMED</text>
<text x="63" y="120.2">GND</text>
<text x="98.1" y="122.7">+3V3</text>
<text x="98.6" y="120.2">GND</text>
<text x="189.9" y="122.7">BEEP_BASE</text>
<text x="190.3" y="120.2">BEEP_LOW</text>
<text x="192.5" y="125.3">GND</text>
<text x="141.7" y="126.6">GND</text>
<text x="250.9" y="126.6">BEEP_BASE</text>
<text x="309.4" y="126.6">GND</text>
<text x="363" y="126.6">BEEP_LOW</text>
<text x="140.2" y="157">SDA_EXT</text>
<text x="196.1" y="157">SCL_EXT</text>
<text x="253" y="157">+3V3</text>
<text x="308.9" y="157">+3V3</text>
<text x="364.8" y="157">+3V3</text>
<text x="138.8" y="164.7">GPIO21_SDA</text>
<text x="194.7" y="164.7">GPIO22_SCL</text>
<text x="253.5" y="164.7">GND</text>
<text x="309.4" y="164.7">GND</text>
<text x="365.3" y="164.7">GND</text>
<text x="141.3" y="195.1">+3V3</text>
<text x="141.7" y="202.8">GND</text>
<text x="192.1" y="198.9">+3V3</text>
<text x="192.5" y="201.5">GND</text>
<text x="241.9" y="198.9">+5V_USB_CONFIRMED</text>
<text x="248.4" y="201.5">GND</text>
<text x="304.3" y="201.5">GND</text>
<text x="304.3" y="198.9">GND</text>
<text x="358.6" y="198.9">SDA_EXT</text>
<text x="360.2" y="201.5">GND</text>
<text x="135.1" y="237">SCL_EXT</text>
<text x="136.7" y="239.6">GND</text>
</g>
</svg>
